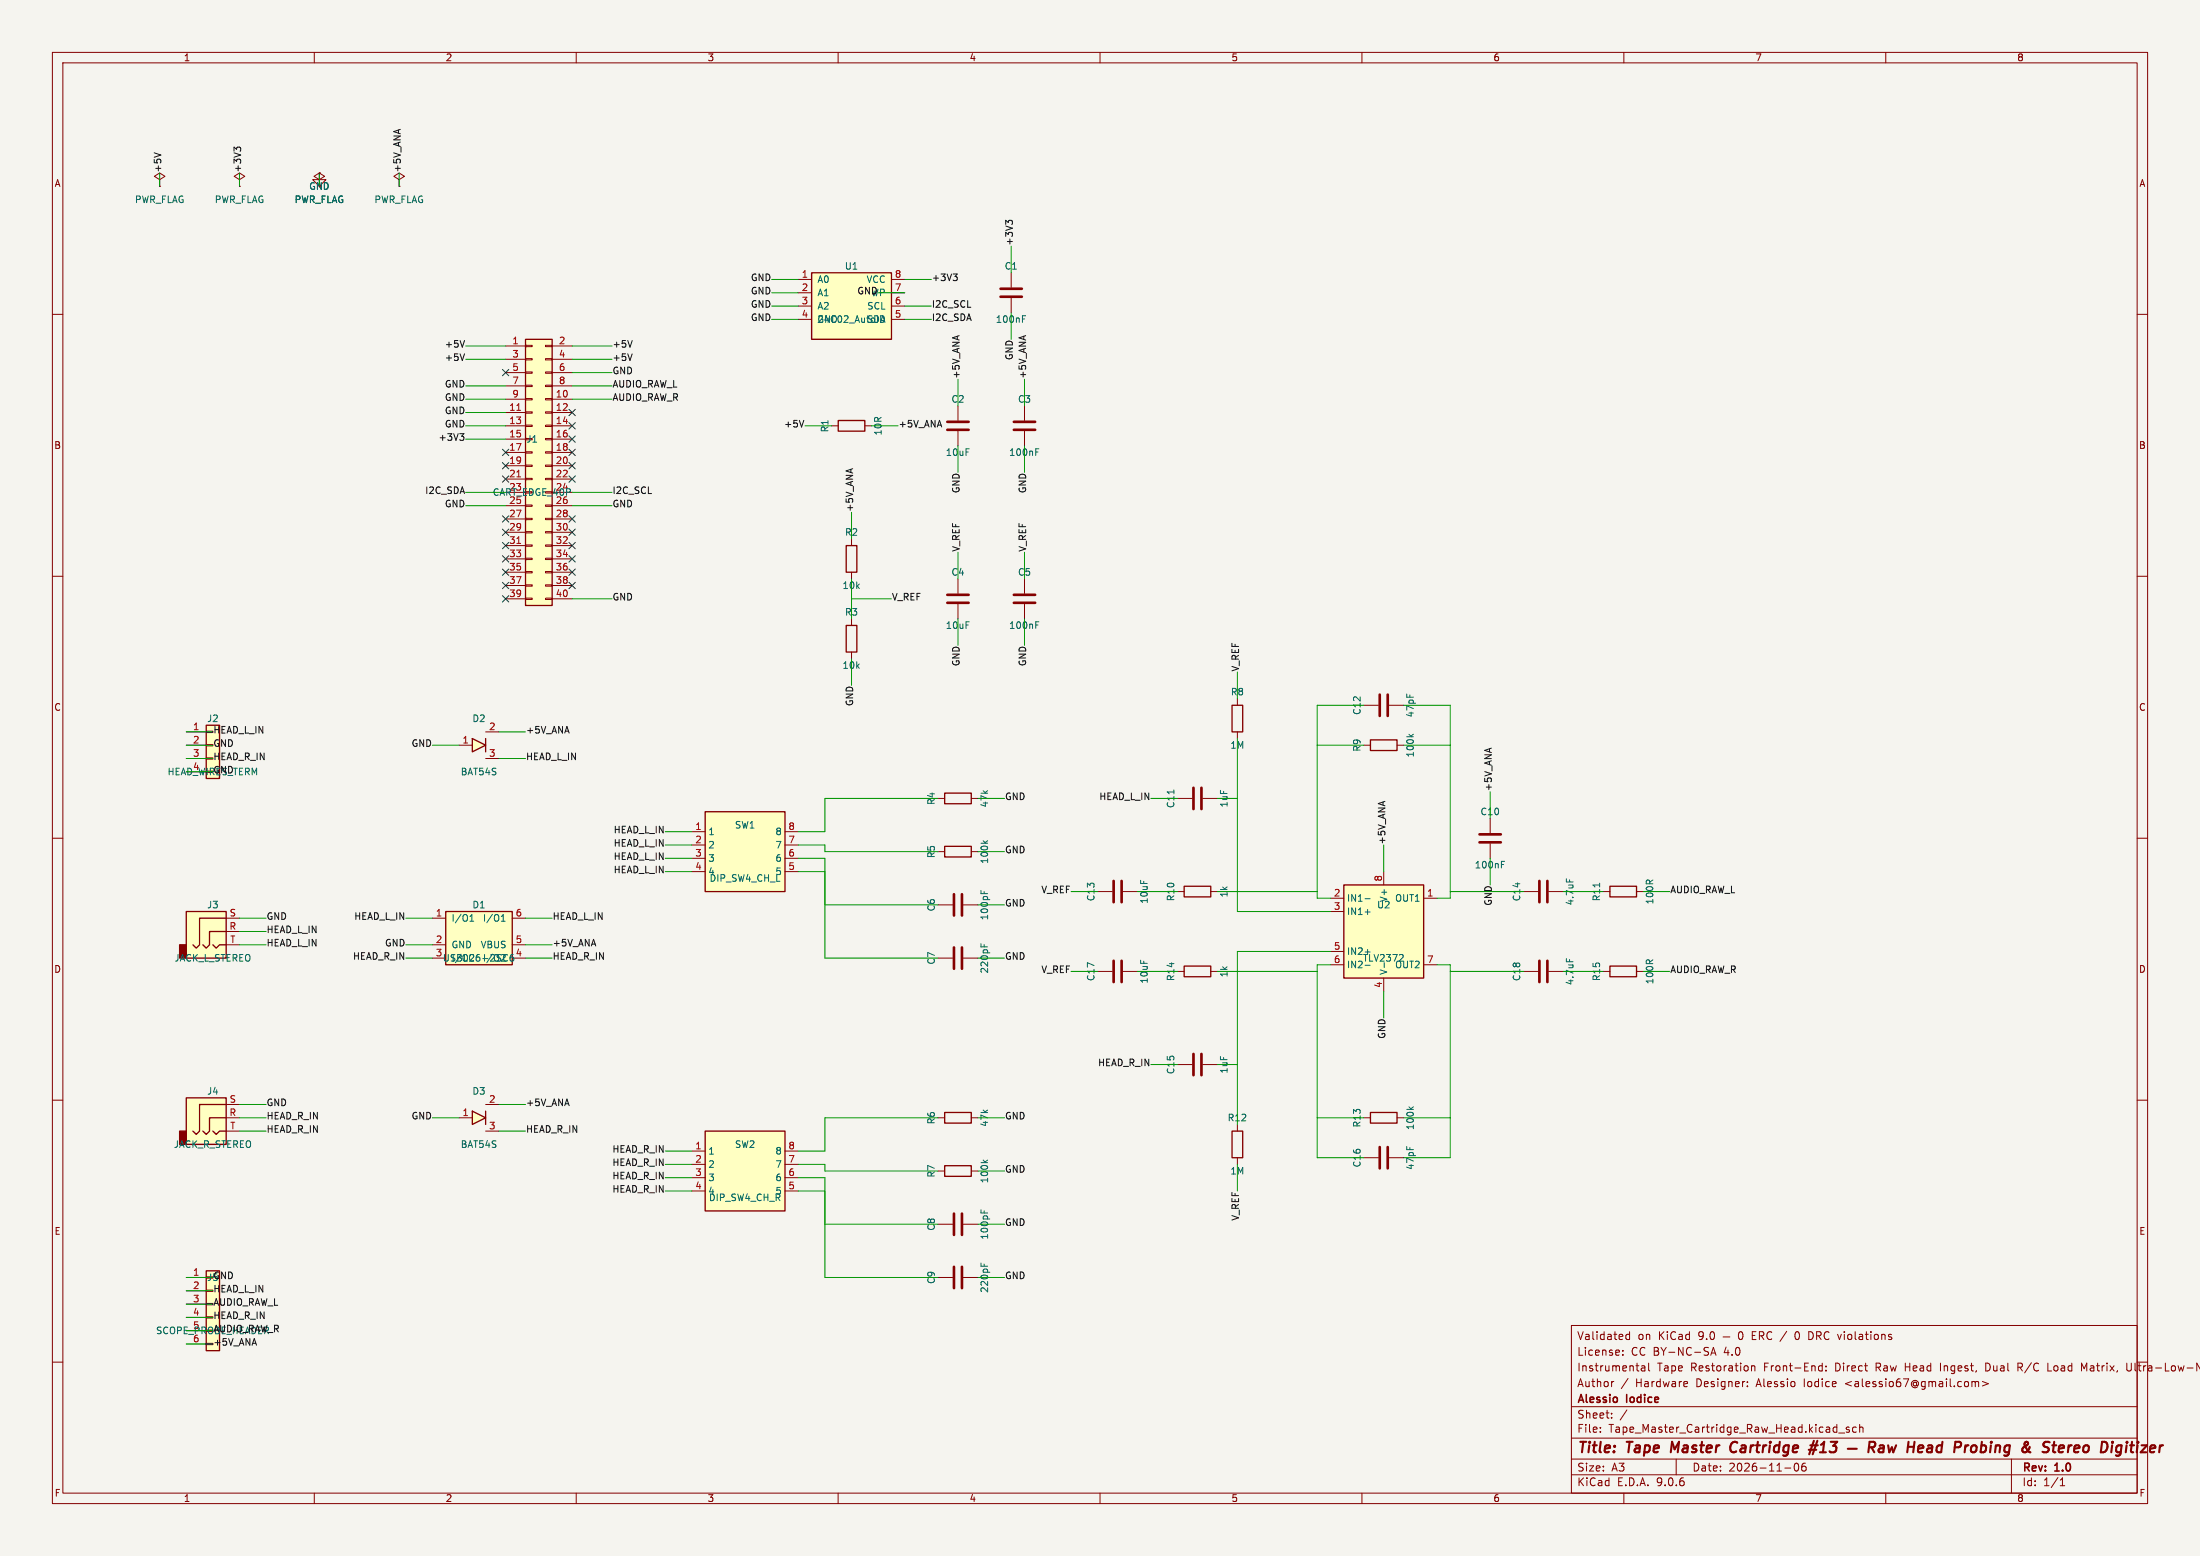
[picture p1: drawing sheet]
<svg xmlns="http://www.w3.org/2000/svg" width="420mm" height="297mm" viewBox="0 0 420 297" stroke-linecap="round" stroke-linejoin="round" font-family="sans-serif">
<path d="M0 0h420v297h-420z" fill="#f5f4ef" stroke="#f5f4ef" stroke-width=".19"/>
<g fill="none" stroke="#840000" stroke-width=".19">
<path d="M10 10h400v277h-400zM12 12h396v273h-396zM60 10v2M110 10v2M160 10v2M210 10v2M260 10v2M310 10v2M360 10v2M10 60h2M408 60h2M10 110h2"/>
<path d="M408 110h2M10 160h2M224.8 152.4h2.8M229.6 152.4h2.8M408 160h2M10 210h2M236.2 214.6v1.3M408 210h2M236.2 221v1.2M179.1 243.8h2.8M183.9 243.8h2.8M300 253h108v32h-108z"/>
<path d="M309.8 258.5v.2M309.8 257.8v.1M311.1 254.2v1.5M311.1 254.8l-.4-.1-.3 .3 .1 .6h.6M326.6 258.7l.5-1.5 .5 1.5M326.7 258.3h.7M328.9 255.2h1.3M332 254.3l.2-.1a.8 .8 0 0 1 .6 .7 .8 .8 0 0 1-.6 .8l-.2-.2-.1-.4zM343 254.2a.94 .94 0 0 0 0 1.5M345.3 254.2l.6 .1M345.9 255.6l-.6 .1M10 260h2"/>
<path d="M300 278.5h108M300 274.5h108M300 268.5h108M305.5 273.2v.2M305.5 272.5v.1M307.7 270.5v.2M307.7 269.8v.1M308.1 263.7l-.3 .1M310.6 269.1l-1.3 1.9M310.8 263.1l-1.3 1.9M313.4 260.8h.5l.1 .9M314 261l-.5 .1a.29 .29 0 0 0-.2 .3 .29 .29 0 0 0 .2 .3l.5-.1"/>
<path d="M314.7 260.2v1.3l.2 .2M320 278.5v3M321.9 263.7l.3 .3-.8 .2M322.1 264.6l-.2 .1M333.6 264.5v.2M333.6 263.8v.1M334.4 260.8l.2-.1 .3 .1 .1 .9M334.4 260.7v1M342.7 279.4a.81 .81 0 0 0 .3 1.4l.2-.2 .2-.4-.2-.8M344.2 279.4a1.17 1.17 0 0 0-.1 1.3h.6l.1-.6-.3-.2h-.4l-.2 .2M347.3 260.8h.6M347.3 261.6h.6"/>
<path d="M347.9 260.2v1.5M348.6 261.5v.2M348.6 260.8v.1M351 273.5h1.2M353 272.5l-.3-.1-.3 .2 .1 .2 .5 .2v.3h-.6M354.4 272.5l-.5-.1-.2 .3 .1 .6h.6M355 272.5l.2-.1 .4 .1 .1 .9M355 271.9v1.5M370.4 260.2v1.5M376.4 263.8l.5-.1 .2 .2M376.4 263.7v1M377.1 263.9l.2-.2 .4 .1v.9"/>
<path d="M377.1 263.9v.8M378.4 263.7l1.2 .4-1.2 .4M379.4 260.2h-.3v1.5h.3M384 278.5v6.5M385.2 261h.6M385.6 261l.5 .7M385.8 260.2h-.6v1.5M390.9 260.2v1.5h.8M398.4 260.2l-.5 1.1-.5-1.1v1.5M406 260.2v1.2l.3 .3 .4-.1 .2-.2v-1.2M60 285v2M110 285v2"/>
<path d="M160 285v2M210 285v2M260 285v2M300 281.5h108M310 285v2M340.7 280.2h1.2M360 285v2M393.3 283.6h.9M393.3 282.5l.4-.4v1.5"/>
</g>
<g fill="none" stroke="#840000" stroke-width=".4">
<path d="M319.2 275.2l-.2 2M331.3 275.2a1.07 1.07 0 0 0-1 .8 1.07 1.07 0 0 0 .6 1.2l.4-.1M345.3 276.7h1.4M345.6 275.9h1.4M346.3 275l-.9 2.6M346.9 275l-.9 2.6M352.8 276.5h1.7M356.8 276.3h.7a.55 .55 0 0 0 .5-.5 .55 .55 0 0 0-.3-.6h-.8l-.2 2M357.3 276.3l.5 .9M358.8 276h.8l-.1 1.2M359.6 276.3l-.6 .1a.4 .4 0 0 0-.4 .4 .4 .4 0 0 0 .3 .4l.6-.1M360.5 275.9l.2 1.3 .5-.9 .2 .9 .6-1.3"/>
<path d="M364.2 276.2h1.2M364.3 275.2l-.2 2M365.5 275.2l-.3 2M366.2 276.5l1-.2-.1-.3h-.8l-.2 .9 .3 .3 .6-.1M368.3 275.9l-.2 .1M368.7 276.4h-.5a.4 .4 0 0 0-.3 .4 .4 .4 0 0 0 .2 .4h.5M376.7 275.9l.5 .1 .2 .3-.1 .5-.4 .4M390.2 276.1l.8 .2a.51 .51 0 0 1 .1 .6 .51 .51 0 0 1-.4 .3h-.5M390.3 275.3h1M395.3 275.9h.2M396.7 275.9l-.5 .1-.3 .9 .3 .3h.4M397 276.3l-1 .2"/>
<path d="M406.6 275.9h.8M406.9 277.1l.3 .1M407 275.2l-.2 1.7M408.1 275.9l-.2 1.3M408.2 275.2l-.1 .2"/>
</g>
<path d="M227.8 150.4v4M229.4 150.4v4M182.1 241.8v4.1M183.6 241.8v4.1" fill="none" stroke="#840000" stroke-width=".51"/>
<path d="M224.1 150.8v.7M187.3 241.1v.6M187.9 241.3v.4" fill="none" stroke="#006464" stroke-width=".19"/>
<path d="M235.2 215.9h2v5.1h-2z" fill="none" stroke="#840000" stroke-width=".25"/>
<path d="M39.4 138.4h2.5v10.2h-2.5z" fill="#ffffc2"/>
<path d="M160 80.3h5.1v2h-5.1zM39.4 138.4h2.5v10.2h-2.5zM180.3 222.5h5.1v2h-5.1z" fill="none" stroke="#840000" stroke-width=".25"/>
<g fill="none" stroke="#840000" stroke-width=".19">
<path d="M158.7 81.3h1.3M165.1 81.3h1.3M35.6 139.7h3.8M39.4 139.6h1.2v.2h-1.2zM35.6 142.2h3.8M35.6 144.8h3.8M35.6 147.3h3.8M39.4 142.1h1.2v.3h-1.2zM39.4 144.7h1.2v.2h-1.2zM179.1 233.7h2.8M179.1 223.5h1.2M183.9 233.7h2.8"/>
<path d="M185.4 223.5h1.3"/>
</g>
<path d="M182.1 231.6v4.1M183.6 231.6v4.1" fill="none" stroke="#840000" stroke-width=".51"/>
<path d="M187.3 230.9v.6M187.7 221.4l.5 .5M187.9 231.1v.4M188.5 221.4l-.4 .4" fill="none" stroke="#006464" stroke-width=".19"/>
<path d="M85.1 174h12.7v10.2h-12.7z" fill="#ffffc2"/>
<path d="M85.1 174h12.7v10.2h-12.7zM180.3 212.3h5.1v2.1h-5.1z" fill="none" stroke="#840000" stroke-width=".25"/>
<g fill="none" stroke="#840000" stroke-width=".19">
<path d="M182.9 77.5v2.8M195.6 77.5v2.8M182.9 82.3v2.8M195.6 82.3v2.8M82.5 175.3h2.6M97.8 175.3h2.5M290.8 170.2h2.8M295.7 170.2h2.7M82.5 180.3h2.6M82.5 182.9h2.6M97.8 180.3h2.5M97.8 182.9h2.5"/>
<path d="M290.8 185.4h2.8M295.7 185.4h2.7M179.1 213.4h1.2M185.4 213.4h1.3"/>
</g>
<path d="M197.7 86.3h.5M197.7 85.7h.6M89.7 175.8h.7M89.7 174.9l.4-.3v1.2M95.7 175.8h.7M95.7 174.9l.4-.3v1.2M299 167.7v.6M97.9 182.7h-.3l-.2 .2M98 182.2l-.4 .1a.86 .86 0 0 0 0 1.2l.4-.1 .1-.2M299 183v.6" fill="none" stroke="#006464" stroke-width=".19"/>
<path d="M180.8 80.5h4.1M180.8 82h4.1M193.5 80.5h4.1M193.5 82h4.1M293.9 168.1v4.1M295.4 168.1v4.1M293.9 183.4v4.1M295.4 183.4v4.1" fill="none" stroke="#840000" stroke-width=".51"/>
<path d="M154.9 52.1h15.3v12.7h-15.3z" fill="#ffffc2"/>
<path d="M154.9 52.1h15.3v12.7h-15.3zM307.3 169.2h5.1v2h-5.1z" fill="none" stroke="#840000" stroke-width=".25"/>
<path d="M152.4 53.3h2.5M152.4 55.9h2.5M152.4 58.4h2.5M170.2 53.3h2.5M170.2 55.9h2.5M170.2 58.4h2.5M152.4 61h2.5M170.2 61h2.5M306.1 170.2h1.2M312.4 170.2h1.3" fill="none" stroke="#840000" stroke-width=".19"/>
<path d="M305.4 168.6v.7" fill="none" stroke="#006464" stroke-width=".19"/>
<path d="M35.6 209.6h7.6v8.8h-7.6z" fill="#ffffc2"/>
<path d="M34.3 215.9h1.3v2.5h-1.3z" fill="#840000" stroke="#840000" stroke-width=".25"/>
<path d="M35.6 209.6h7.6v8.8h-7.6zM40.6 215.9l.7 .6 .6-.6h1.3M43.2 213.4h-3.2v2.5l-.6 .6-.7-.6M43.2 210.8h-5.1v5.1l-.6 .6-.7-.6" fill="none" stroke="#840000" stroke-width=".25"/>
<path d="M43.2 210.8h2.5M43.2 213.4h2.5M43.2 215.9h2.5" fill="none" stroke="#840000" stroke-width=".19"/>
<path d="M134.6 215.9h15.3v15.2h-15.3z" fill="#ffffc2"/>
<path d="M134.6 215.9h15.3v15.2h-15.3z" fill="none" stroke="#840000" stroke-width=".25"/>
<path d="M132.1 219.7h2.5M149.9 219.7h2.5M132.1 222.2h2.5M132.1 224.8h2.5M132.1 227.3h2.5M149.9 222.2h2.5M149.9 224.8h2.5M149.9 227.3h2.5" fill="none" stroke="#840000" stroke-width=".19"/>
<path d="M90.2 141l2.5 1.2-2.5 1.3z" fill="#ffffc2"/>
<path d="M161.5 119.4h2.1v5.1h-2.1zM90.2 141l2.5 1.2-2.5 1.3zM92.7 141v2.5M261.6 141.2h5.1v2.1h-5.1z" fill="none" stroke="#840000" stroke-width=".25"/>
<g fill="none" stroke="#840000" stroke-width=".19">
<path d="M162.6 118.1v1.3M182.9 110.5v2.8M182.9 115.3v2.8M195.6 110.5v2.8M195.6 115.3v2.8M92.7 139.7h2.5M162.6 124.5v1.2M260.3 134.6h2.8M265.2 134.6h2.8M87.6 142.2h2.6M92.7 144.8h2.5M260.3 142.2h1.3"/>
<path d="M266.7 142.2h1.3M284.5 156.2v2.8M284.5 161v2.8"/>
</g>
<path d="M180.8 113.5h4.1M180.8 115.1h4.1M193.5 113.5h4.1M193.5 115.1h4.1M263.4 132.6v4.1M264.9 132.6v4.1M282.4 159.3h4.1M282.4 160.8h4.1" fill="none" stroke="#840000" stroke-width=".51"/>
<path d="M197.7 119.3h.5M197.7 118.7h.6M269 140.2l.5 .4M269.8 140.2l-.5 .3M286.6 165h.5M286.6 164.4h.6" fill="none" stroke="#006464" stroke-width=".19"/>
<path d="M256.5 168.9h15.3v17.8h-15.3z" fill="#ffffc2"/>
<path d="M235.2 134.6h2v5.1h-2zM256.5 168.9h15.3v17.8h-15.3z" fill="none" stroke="#840000" stroke-width=".25"/>
<g fill="none" stroke="#840000" stroke-width=".19">
<path d="M236.2 133.4v1.2M236.2 139.7v1.3M254 171.5h2.5M254 174h2.5M264.2 166.4v2.5M271.8 171.5h2.5M179.1 182.9h2.8M183.9 182.9h2.8M254 181.6h2.5M254 184.2h2.5M264.2 186.7v2.5M271.8 184.2h2.5"/>
<path d="M260.3 221h2.8M265.2 221h2.8"/>
</g>
<path d="M260.6 171.5h1M260.6 174.1h1M187.3 180.1v.6M187.9 180.3v.4M260.6 181.7h1M264.3 183.7v1M267.8 182.3l.1 .1-.1 .3-.7 .8" fill="none" stroke="#006464" stroke-width=".19"/>
<path d="M182.1 180.8v4.1M183.6 180.8v4.1M263.4 218.9v4.1M264.9 218.9v4.1" fill="none" stroke="#840000" stroke-width=".51"/>
<path d="M90.2 212.1l2.5 1.3-2.5 1.2z" fill="#ffffc2"/>
<path d="M161.5 104.1h2.1v5.1h-2.1zM90.2 212.1l2.5 1.3-2.5 1.2zM92.7 212.1v2.5M261.6 212.3h5.1v2.1h-5.1z" fill="none" stroke="#840000" stroke-width=".25"/>
<path d="M162.6 102.9v1.2M162.6 109.2v1.3M179.1 172.7h2.8M183.9 172.7h2.8M87.6 213.4h2.6M92.7 210.8h2.5M92.7 215.9h2.5M260.3 213.4h1.3M266.7 213.4h1.3" fill="none" stroke="#840000" stroke-width=".19"/>
<path d="M187.3 170v.6M187.9 170.1v.5M269 211.3l.5 .5M269.8 211.3l-.5 .3" fill="none" stroke="#006464" stroke-width=".19"/>
<path d="M182.1 170.7v4.1M183.6 170.7v4.1" fill="none" stroke="#840000" stroke-width=".51"/>
<path d="M35.6 174h7.6v8.9h-7.6z" fill="#ffffc2"/>
<path d="M34.3 180.3h1.3v2.6h-1.3z" fill="#840000" stroke="#840000" stroke-width=".25"/>
<path d="M35.6 174h7.6v8.9h-7.6zM43.2 177.8h-3.2v2.5l-.6 .7-.7-.7M43.2 175.3h-5.1v5l-.6 .7-.7-.7M180.3 161.5h5.1v2.1h-5.1zM40.6 180.3l.7 .7 .6-.7h1.3" fill="none" stroke="#840000" stroke-width=".25"/>
<path d="M43.2 175.3h2.5M43.2 177.8h2.5M179.1 162.6h1.2M185.4 162.6h1.3M43.2 180.3h2.5" fill="none" stroke="#840000" stroke-width=".19"/>
<path d="M187.7 160.5l.5 .5M188.5 160.5l-.4 .3" fill="none" stroke="#006464" stroke-width=".19"/>
<path d="M100.3 64.8h5.1v50.8h-5.1z" fill="#ffffc2"/>
<path d="M100.3 64.8h5.1v50.8h-5.1z" fill="none" stroke="#840000" stroke-width=".25"/>
<g fill="none" stroke="#840000" stroke-width=".19">
<path d="M30.5 34.3l1-.6-1-.7-1 .7 1 .6v1.3M30.5 35.6h.1M45.7 34.3l1-.6-1-.7-1 .7 1 .6v1.3M45.7 35.6h.1M193 52.1v2.8M193 56.9v2.8M96.5 66h3.8M96.5 68.6h3.8M96.5 71.1h3.8M96.5 73.7h3.8M96.5 76.2h3.8M96.5 78.7h3.8"/>
<path d="M100.3 65.9h1.3v.3h-1.3zM100.3 68.5h1.3v.2h-1.3zM100.3 71h1.3v.2h-1.3zM100.3 73.5h1.3v.3h-1.3zM100.3 76.1h1.3v.2h-1.3zM100.3 78.6h1.3v.3h-1.3zM104.1 65.9h1.3v.3h-1.3zM104.1 68.5h1.3v.2h-1.3zM104.1 71h1.3v.2h-1.3zM104.1 73.5h1.3v.3h-1.3zM104.1 76.1h1.3v.2h-1.3zM104.1 78.6h1.3v.3h-1.3z"/>
<path d="M105.4 66h3.8M105.4 68.6h3.8M105.4 71.1h3.8M105.4 73.7h3.8M105.4 76.2h3.8M105.4 78.7h3.8M96.5 81.3h3.8M96.5 83.8h3.8M96.5 86.4h3.8M96.5 88.9h3.8M96.5 91.4h3.8M96.5 94h3.8"/>
<path d="M96.5 96.5h3.8M96.5 99.1h3.8M100.3 81.2h1.3v.2h-1.3zM100.3 86.2h1.3v.3h-1.3zM100.3 88.8h1.3v.2h-1.3zM100.3 91.3h1.3v.3h-1.3zM100.3 96.4h1.3v.2h-1.3zM100.3 98.9h1.3v.3h-1.3zM104.1 81.2h1.3v.2h-1.3zM104.1 83.7h1.3v.2h-1.3zM104.1 86.2h1.3v.3h-1.3zM104.1 88.8h1.3v.2h-1.3z"/>
<path d="M104.1 91.3h1.3v.3h-1.3zM104.1 96.4h1.3v.2h-1.3zM104.1 98.9h1.3v.3h-1.3zM105.4 81.3h3.8M105.4 83.8h3.8M105.4 86.4h3.8M105.4 88.9h3.8M105.4 91.4h3.8M105.4 94h3.8M105.4 96.5h3.8M105.4 99.1h3.8M96.5 101.6h3.8"/>
<path d="M96.5 104.1h3.8M96.5 106.7h3.8M96.5 109.2h3.8M96.5 111.8h3.8M96.5 114.3h3.8M100.3 101.5h1.3v.2h-1.3zM100.3 104h1.3v.3h-1.3zM100.3 106.6h1.3v.2h-1.3zM100.3 109.1h1.3v.2h-1.3zM100.3 111.6h1.3v.3h-1.3zM100.3 114.2h1.3v.2h-1.3zM104.1 101.5h1.3v.2h-1.3z"/>
<path d="M104.1 104h1.3v.3h-1.3zM104.1 106.6h1.3v.2h-1.3zM104.1 109.1h1.3v.2h-1.3zM104.1 111.6h1.3v.3h-1.3zM104.1 114.2h1.3v.2h-1.3zM105.4 101.6h3.8M105.4 104.1h3.8M105.4 106.7h3.8M105.4 109.2h3.8M105.4 111.8h3.8M105.4 114.3h3.8M209.5 185.4h2.8"/>
<path d="M214.4 185.4h2.8"/>
</g>
<path d="M98.7 78.3h.7M98.7 91h.7M98.7 103.7h.7" fill="none" stroke="#a90000" stroke-width=".19"/>
<path d="M191 55.1h4.1M191 56.6h4.1M212.6 183.4v4.1M214.1 183.4v4.1" fill="none" stroke="#840000" stroke-width=".51"/>
<path d="M195.2 60.9h.4M195.2 60.3h.6" fill="none" stroke="#006464" stroke-width=".19"/>
<path d="M39.4 242.6h2.5v15.2h-2.5z" fill="#ffffc2"/>
<path d="M180.3 151.4h5.1v2h-5.1zM226.1 184.4h5v2h-5zM307.3 184.4h5.1v2h-5.1zM39.4 242.6h2.5v15.2h-2.5z" fill="none" stroke="#840000" stroke-width=".25"/>
<g fill="none" stroke="#840000" stroke-width=".19">
<path d="M61 33v1.3h1.2l-1.2 1.3-1.3-1.3h1.3l1-.6-1-.7-1.1 .7 1.1 .6v1.3M61 33h.1M76.2 34.3l1-.6-1-.7-1 .7 1 .6v1.3M76.2 35.6h.1M179.1 152.4h1.2M185.4 152.4h1.3M209.5 170.2h2.8M214.4 170.2h2.8M224.8 185.4h1.3M231.1 185.4h1.3M306.1 185.4h1.2M312.4 185.4h1.3"/>
<path d="M35.6 243.8h3.8M35.6 246.4h3.8M35.6 248.9h3.8M35.6 251.5h3.8M35.6 254h3.8M35.6 256.5h3.8M39.4 246.3h1.2v.2h-1.2zM39.4 248.8h1.2v.2h-1.2zM39.4 251.3h1.2v.3h-1.2zM39.4 256.4h1.2v.3h-1.2z"/>
</g>
<path d="M212.6 168.1v4.1M214.1 168.1v4.1" fill="none" stroke="#840000" stroke-width=".51"/>
<path d="M134.6 154.9h15.3v15.3h-15.3z" fill="#ffffc2"/>
<path d="M134.6 154.9h15.3v15.3h-15.3zM226.1 169.2h5v2h-5z" fill="none" stroke="#840000" stroke-width=".25"/>
<g fill="none" stroke="#840000" stroke-width=".19">
<path d="M61 33h.1M132.1 158.8h2.5M149.9 158.8h2.5M132.1 161.3h2.5M132.1 163.8h2.5M132.1 166.4h2.5M149.9 161.3h2.5M149.9 163.8h2.5M149.9 166.4h2.5M224.8 170.2h1.3M231.1 170.2h1.3M224.8 203.2h2.8"/>
<path d="M229.6 203.2h2.8"/>
</g>
<path d="M227.8 201.2v4M229.4 201.2v4" fill="none" stroke="#840000" stroke-width=".51"/>
<g fill="none" stroke="#0f0f0f" stroke-width=".19">
<path d="M29.4 29.2l1.3 .4M45.2 28.5l-.5-.4v.8M45.2 28.3l.2-.2h.3l.3 .2M182 52.3h.7l-.4 .5M182.5 52.8l.2 .2v.3l-.2 .3M192.5 42.5l-.5-.4v.7M192.5 42.3l.2-.2h.3l.3 .2M88.7 67.5l-.4 1.3M88.7 65l-.4 1.3M120.7 65l-.4 1.3M120.7 67.5l-.4 1.3M87.8 82.8h.8l-.5 .5"/>
<path d="M88.3 83.3l.3 .2v.3l-.3 .3M153.4 80.2l-.4 1.3"/>
</g>
<g fill="none" stroke="#009600" stroke-width=".19">
<path d="M30.5 33v2.6M45.7 33v2.6M61 33v2.6M76.2 33v2.6M147.3 53.3h5.1M147.3 58.4h5.1M147.3 55.9h5.1M167.6 55.9h5.1M172.7 53.3h5.1M172.7 58.4h5.1M193 47v5.1M193 59.7v5.1"/>
<path d="M88.9 66h7.6M88.9 68.6h7.6M88.9 73.7h7.6M88.9 76.2h7.6M88.9 78.7h7.6M109.2 66h7.6M109.2 68.6h7.6M109.2 73.7h7.6M109.2 71.1h7.6M109.2 76.2h7.6M147.3 61h5.1M172.7 61h5.1"/>
<path d="M182.9 72.4v5.1M195.6 72.4v5.1M88.9 81.3h7.6M88.9 94h7.6M88.9 96.5h7.6M88.9 83.8h7.6M109.2 94h7.6M109.2 96.5h7.6M153.7 81.3h5M162.6 97.8v5.1M166.4 81.3h5M182.9 85.1v5.1"/>
<path d="M195.6 85.1v5.1M109.2 114.3h7.6M162.6 110.5v7.6M162.6 114.3h7.6M182.9 105.4v5.1M182.9 118.1v5.1M195.6 105.4v5.1M195.6 118.1v5.1M35.6 139.7h5M95.2 139.7h5.1M162.6 125.7v5.1M236.2 128.3v5.1"/>
<path d="M260.3 134.6h-8.8v36.9h2.5M268 134.6h8.9v36.9h-2.6M35.6 142.2h5M35.6 144.8h5M35.6 147.3h5M82.5 142.2h5.1M95.2 144.8h5.1M127 158.8h5.1M179.1 152.4h-21.6v6.4h-5.1M186.7 152.4h5.1M219.7 152.4h5.1M232.4 152.4h3.8"/>
<path d="M236.2 141v33h17.8M251.5 142.2h8.8M268 142.2h8.9M284.5 151.1v5.1M45.7 175.3h5.1M45.7 177.8h5.1M77.5 175.3h5M100.3 175.3h5.1M127 161.3h5.1M127 163.8h5.1M127 166.4h5.1M152.4 163.8h5.1v19.1h21.6"/>
<path d="M152.4 161.3h5.1v1.3h21.6M152.4 166.4h5.1M157.5 172.7h21.6M186.7 162.6h5.1M186.7 172.7h5.1M204.5 170.2h5M217.2 170.2h7.6M232.4 170.2h19.1M264.2 161.3v5.1M276.9 170.2h13.9M284.5 163.8v5.1M298.4 170.2h7.7"/>
<path d="M313.7 170.2h5.1M45.7 180.3h5.1M77.5 182.9h5M77.5 180.3h5M100.3 182.9h5.1M100.3 180.3h5.1M186.7 182.9h5.1M204.5 185.4h5M217.2 185.4h7.6M232.4 185.4h19.1M254 181.6h-17.8v33M254 184.2h-2.5v36.8h8.8"/>
<path d="M264.2 189.2v5.1M274.3 184.2h2.6v36.8h-8.9M276.9 185.4h13.9M298.4 185.4h7.7M313.7 185.4h5.1M45.7 213.4h5.1M45.7 215.9h5.1M45.7 210.8h5.1M82.5 213.4h5.1M95.2 215.9h5.1M95.2 210.8h5.1M127 219.7h5.1"/>
<path d="M179.1 213.4h-21.6v6.3h-5.1M186.7 213.4h5.1M219.7 203.2h5.1M232.4 203.2h3.8M251.5 213.4h8.8M268 213.4h8.9M127 227.3h5.1M127 222.2h5.1M127 224.8h5.1M152.4 222.2h5.1v1.3h21.6M152.4 224.8h5.1v19h21.6M152.4 227.3h5.1"/>
<path d="M157.5 233.7h21.6M186.7 223.5h5.1M186.7 233.7h5.1M236.2 222.2v5.1M35.6 254h5M35.6 256.5h5M35.6 243.8h5M35.6 246.4h5M35.6 248.9h5M35.6 251.5h5M186.7 243.8h5.1"/>
</g>
<g fill="none" stroke="#000084" stroke-width=".19">
<path d="M95.9 70.5l1.2 1.2M97.1 70.5l-1.2 1.2M108.6 78.1l1.2 1.2M109.8 78.1l-1.2 1.2M95.9 85.8l1.2 1.2M95.9 88.3l1.2 1.2M95.9 90.8l1.2 1.2M95.9 98.5l1.2 1.2M97.1 85.8l-1.2 1.2M97.1 88.3l-1.2 1.2M97.1 90.8l-1.2 1.2M97.1 98.5l-1.2 1.2"/>
<path d="M108.6 83.2l1.2 1.2M108.6 85.8l1.2 1.2M108.6 88.3l1.2 1.2M108.6 90.8l1.2 1.2M108.6 98.5l1.2 1.2M108.6 80.7l1.2 1.2M109.8 83.2l-1.2 1.2M109.8 85.8l-1.2 1.2M109.8 88.3l-1.2 1.2M109.8 90.8l-1.2 1.2M109.8 98.5l-1.2 1.2M109.8 80.7l-1.2 1.2"/>
<path d="M95.9 101l1.2 1.2M95.9 103.5l1.2 1.2M95.9 108.6l1.2 1.2M95.9 106.1l1.2 1.2M95.9 113.7l1.2 1.2M95.9 111.2l1.2 1.2M97.1 101l-1.2 1.2M97.1 103.5l-1.2 1.2M97.1 111.2l-1.2 1.2M97.1 108.6l-1.2 1.2M97.1 106.1l-1.2 1.2M97.1 113.7l-1.2 1.2"/>
<path d="M108.6 101l1.2 1.2M108.6 103.5l1.2 1.2M108.6 111.2l1.2 1.2M108.6 106.1l1.2 1.2M108.6 108.6l1.2 1.2M109.8 101l-1.2 1.2M109.8 103.5l-1.2 1.2M109.8 106.1l-1.2 1.2M109.8 108.6l-1.2 1.2M109.8 111.2l-1.2 1.2"/>
</g>
<g font-size="2.8" fill="#840000">
<text x="301" y="277.9">Title:</text>
<text x="310.6" y="277.9">Tape</text>
<text x="319.8" y="277.9">Master</text>
<text x="332" y="277.9">Cartridge</text>
<text x="348" y="277.9">#13</text>
<text x="369" y="277.9">Head</text>
<text x="378.7" y="277.9">Probing</text>
<text x="392.5" y="277.9">&amp;</text>
<text x="397.3" y="277.9">Stereo</text>
<text x="409.1" y="277.9">Digitizer</text>
</g>
<g font-size="2.1" fill="#840000">
<text x="301" y="256">Validated</text>
<text x="312.6" y="256">on</text>
<text x="316.7" y="256">KiCad</text>
<text x="324.4" y="256">9.0</text>
<text x="335" y="256">ERC /</text>
<text x="343.5" y="256">0</text>
<text x="346.3" y="256">DRC violations</text>
<text x="301" y="262">Instrumental</text>
<text x="301" y="259">License:</text>
<text x="311.4" y="259">CC BY-NC-SA</text>
<text x="316.4" y="262">Tape</text>
<text x="322.8" y="262">Restoration</text>
<text x="329.2" y="259">4.0</text>
<text x="336.9" y="262">Front-End:</text>
<text x="350.6" y="262">Direct</text>
<text x="358.5" y="262">Raw</text>
<text x="364.2" y="262">Head</text>
<text x="371.1" y="262">Ingest,</text>
<text x="379.9" y="262">Dual</text>
<text x="386.2" y="262">R/C</text>
<text x="392.1" y="262">Load</text>
<text x="398.6" y="262">Matrix,</text>
<text x="407.4" y="262">Ultra-Low-Nois</text>
<text x="301" y="268.2">Alessio</text>
<text x="301" y="265">Author</text>
<text x="310.6" y="268.2">Iodice</text>
<text x="312.3" y="265">Hardware</text>
<text x="324" y="265">Designer:</text>
<text x="335.6" y="265">Alessio</text>
<text x="344.8" y="265">Iodice</text>
<text x="352.8" y="265">&lt;alessio67@gmail.com&gt;</text>
<text x="301" y="273.7">File:</text>
<text x="301" y="271">Sheet:</text>
<text x="307.1" y="273.7">Tape_Master_Cartridge_Raw_Head.kicad_sch</text>
<text x="301" y="281.1">Size:</text>
<text x="307.6" y="281.1">A3</text>
<text x="323" y="281.1">Date:</text>
<text x="330" y="281.1">2026-11-06</text>
<text x="386" y="281.3">Rev:</text>
<text x="392.4" y="281.3">1.0</text>
<text x="301" y="283.9">KiCad</text>
<text x="308.7" y="283.9">E.D.A.</text>
<text x="316.3" y="283.9">9.0.6</text>
<text x="386" y="283.9">Id:</text>
<text x="390.1" y="283.9">1/1</text>
</g>
<g font-size="1.8" fill="#840000">
<text x="35" y="11.9">1</text>
<text x="85" y="11.9">2</text>
<text x="135" y="11.9">3</text>
<text x="185" y="11.9">4</text>
<text x="235" y="11.9">5</text>
<text x="285" y="11.9">6</text>
<text x="335" y="11.9">7</text>
<text x="385" y="11.9">8</text>
<text x="10.3" y="35.9">A</text>
<text x="408.3" y="35.9">A</text>
<text x="58.9" y="36.4">GND</text>
<text x="10.3" y="85.9">B</text>
<text x="408.2" y="85.9">B</text>
<text x="10.3" y="135.9">C</text>
<text x="408.2" y="135.9">C</text>
<text x="10.3" y="185.9">D</text>
<text x="408.2" y="185.9">D</text>
<text x="10.3" y="235.9">E</text>
<text x="408.3" y="235.9">E</text>
<text x="10.3" y="285.9">F</text>
<text x="35" y="286.9">1</text>
<text x="85" y="286.9">2</text>
<text x="135" y="286.9">3</text>
<text x="185" y="286.9">4</text>
<text x="235" y="286.9">5</text>
<text x="285" y="286.9">6</text>
<text x="335" y="286.9">7</text>
<text x="385" y="286.9">8</text>
<text x="408.3" y="285.9">F</text>
</g>
<g font-size="1.8" fill="#0f0f0f">
<text x="31" y="33" transform="rotate(-90 31 33)">+5V</text>
<text x="46.2" y="33" transform="rotate(-90 46.2 33)">+3V3</text>
<text x="76.7" y="33" transform="rotate(-90 76.7 33)">+5V_ANA</text>
<text x="193.6" y="47" transform="rotate(-90 193.6 47)">+3V3</text>
<text x="143.2" y="53.9">GND</text>
<text x="177.8" y="53.9">+3V3</text>
<text x="143.2" y="56.4">GND</text>
<text x="143.2" y="58.9">GND</text>
<text x="163.6" y="56.4">GND</text>
<text x="165.3" y="54.2">VCC</text>
<text x="166.2" y="56.7">WP</text>
<text x="177.8" y="58.9">I2C_SCL</text>
<text x="143.2" y="61.5">GND</text>
<text x="177.8" y="61.5">I2C_SDA</text>
<text x="84.8" y="69.1">+5V</text>
<text x="84.8" y="66.6">+5V</text>
<text x="116.8" y="66.6">+5V</text>
<text x="116.8" y="69.1">+5V</text>
<text x="116.8" y="71.6">GND</text>
<text x="193.6" y="68.8" transform="rotate(-90 193.6 68.8)">GND</text>
<text x="84.8" y="74.2">GND</text>
<text x="84.8" y="76.7">GND</text>
<text x="116.8" y="74.2">AUDIO_RAW_L</text>
<text x="116.8" y="76.7">AUDIO_RAW_R</text>
<text x="183.4" y="72.4" transform="rotate(-90 183.4 72.4)">+5V_ANA</text>
<text x="196.1" y="72.4" transform="rotate(-90 196.1 72.4)">+5V_ANA</text>
<text x="84.8" y="79.3">GND</text>
<text x="84.8" y="81.8">GND</text>
<text x="149.6" y="81.8">+5V</text>
<text x="171.4" y="81.8">+5V_ANA</text>
<text x="83.6" y="84.3">+3V3</text>
<text x="81.1" y="94.5">I2C_SDA</text>
<text x="116.8" y="94.5">I2C_SCL</text>
<text x="183.4" y="94.2" transform="rotate(-90 183.4 94.2)">GND</text>
<text x="196.1" y="94.2" transform="rotate(-90 196.1 94.2)">GND</text>
<text x="84.8" y="97">GND</text>
<text x="116.8" y="97">GND</text>
<text x="163.1" y="97.8" transform="rotate(-90 163.1 97.8)">+5V_ANA</text>
<text x="183.4" y="105.4" transform="rotate(-90 183.4 105.4)">V_REF</text>
<text x="196.1" y="105.4" transform="rotate(-90 196.1 105.4)">V_REF</text>
<text x="116.8" y="114.8">GND</text>
<text x="170.2" y="114.8">V_REF</text>
<text x="183.4" y="127.3" transform="rotate(-90 183.4 127.3)">GND</text>
<text x="196.1" y="127.3" transform="rotate(-90 196.1 127.3)">GND</text>
<text x="236.7" y="128.3" transform="rotate(-90 236.7 128.3)">V_REF</text>
<text x="163.1" y="134.9" transform="rotate(-90 163.1 134.9)">GND</text>
<text x="40.6" y="142.8">GND</text>
<text x="40.6" y="140.2">HEAD_L_IN</text>
<text x="78.5" y="142.8">GND</text>
<text x="100.3" y="140.2">+5V_ANA</text>
<text x="40.6" y="145.3">HEAD_R_IN</text>
<text x="40.6" y="147.8">GND</text>
<text x="100.3" y="145.3">HEAD_L_IN</text>
<text x="191.8" y="152.9">GND</text>
<text x="209.8" y="152.9">HEAD_L_IN</text>
<text x="285" y="151.1" transform="rotate(-90 285 151.1)">+5V_ANA</text>
<text x="117.1" y="159.3">HEAD_L_IN</text>
<text x="117.1" y="161.8">HEAD_L_IN</text>
<text x="264.7" y="161.3" transform="rotate(-90 264.7 161.3)">+5V_ANA</text>
<text x="117.1" y="164.3">HEAD_L_IN</text>
<text x="117.1" y="166.9">HEAD_L_IN</text>
<text x="191.8" y="163.1">GND</text>
<text x="191.8" y="173.2">GND</text>
<text x="198.7" y="170.7">V_REF</text>
<text x="285" y="173" transform="rotate(-90 285 173)">GND</text>
<text x="318.8" y="170.7">AUDIO_RAW_L</text>
<text x="50.8" y="178.3">HEAD_L_IN</text>
<text x="50.8" y="175.8">GND</text>
<text x="67.5" y="175.8">HEAD_L_IN</text>
<text x="105.4" y="175.8">HEAD_L_IN</text>
<text x="50.8" y="180.9">HEAD_L_IN</text>
<text x="67.3" y="183.4">HEAD_R_IN</text>
<text x="73.4" y="180.9">GND</text>
<text x="105.4" y="183.4">HEAD_R_IN</text>
<text x="105.4" y="180.9">+5V_ANA</text>
<text x="191.8" y="183.4">GND</text>
<text x="198.7" y="185.9">V_REF</text>
<text x="318.8" y="185.9">AUDIO_RAW_R</text>
<text x="209.5" y="203.7">HEAD_R_IN</text>
<text x="264.7" y="198.4" transform="rotate(-90 264.7 198.4)">GND</text>
<text x="50.8" y="211.3">GND</text>
<text x="50.8" y="213.9">HEAD_R_IN</text>
<text x="78.5" y="213.9">GND</text>
<text x="100.3" y="211.3">+5V_ANA</text>
<text x="191.8" y="213.9">GND</text>
<text x="50.8" y="216.4">HEAD_R_IN</text>
<text x="100.3" y="216.4">HEAD_R_IN</text>
<text x="116.8" y="220.2">HEAD_R_IN</text>
<text x="116.8" y="222.8">HEAD_R_IN</text>
<text x="116.8" y="225.3">HEAD_R_IN</text>
<text x="116.8" y="227.8">HEAD_R_IN</text>
<text x="191.8" y="224">GND</text>
<text x="236.7" y="233.1" transform="rotate(-90 236.7 233.1)">V_REF</text>
<text x="191.8" y="234.2">GND</text>
<text x="39.4" y="244.7">J5GND</text>
<text x="191.8" y="244.4">GND</text>
<text x="40.6" y="246.9">HEAD_L_IN</text>
<text x="40.6" y="249.4">AUDIO_RAW_L</text>
<text x="40.6" y="252">HEAD_R_IN</text>
<text x="40.6" y="257.1">+5V_ANA</text>
<text x="40.6" y="254.5">AUDIO_RAW_R</text>
</g>
<g font-size="1.8" fill="#006464">
<text x="25.7" y="39">PWR_FLAG</text>
<text x="40.9" y="39">PWR_FLAG</text>
<text x="56.1" y="39">PWR_FLAG</text>
<text x="71.4" y="39">PWR_FLAG</text>
<text x="161.2" y="51.7">U1</text>
<text x="191.7" y="51.7">C1</text>
<text x="156" y="54.2">A0</text>
<text x="156" y="56.7">A1</text>
<text x="156" y="59.3">A2</text>
<text x="165.5" y="59.3">SCL</text>
<text x="155.9" y="61.8">24C02_AutoID</text>
<text x="156" y="61.8">GND</text>
<text x="165.4" y="61.8">SDA</text>
<text x="190" y="61.8">100nF</text>
<text x="181.5" y="77.1">C2</text>
<text x="194.2" y="77.1">C3</text>
<text x="158.3" y="82.6" transform="rotate(-90 158.3 82.6)">R1</text>
<text x="168.5" y="83.2" transform="rotate(-90 168.5 83.2)">10R</text>
<text x="100.4" y="84.7">J1</text>
<text x="180.5" y="87.2">10uF</text>
<text x="192.5" y="87.2">100nF</text>
<text x="94" y="94.8">CART_EDGE_40P</text>
<text x="97.1" y="93.7">23</text>
<text x="106" y="93.7">24</text>
<text x="106" y="96.3">26</text>
<text x="161.2" y="102.5">R2</text>
<text x="160.7" y="112.6">10k</text>
<text x="181.5" y="110.1">C4</text>
<text x="194.2" y="110.1">C5</text>
<text x="161.2" y="117.7">R3</text>
<text x="180.5" y="120.2">10uF</text>
<text x="192.5" y="120.2">100nF</text>
<text x="160.7" y="127.9">10k</text>
<text x="234.9" y="132.9">R8</text>
<text x="259.9" y="136.6" transform="rotate(-90 259.9 136.6)">C12</text>
<text x="270.1" y="137" transform="rotate(-90 270.1 137)">47pF</text>
<text x="39.4" y="138">J2</text>
<text x="90.1" y="138">D2</text>
<text x="234.8" y="143.1">1M</text>
<text x="259.9" y="143.6" transform="rotate(-90 259.9 143.6)">R9</text>
<text x="31.9" y="148.2">HEAD_WIRES_TERM</text>
<text x="36.8" y="147.1">4</text>
<text x="87.9" y="148.2">BAT54S</text>
<text x="270.1" y="144.7" transform="rotate(-90 270.1 144.7)">100k</text>
<text x="178.7" y="153.7" transform="rotate(-90 178.7 153.7)">R4</text>
<text x="188.8" y="154.2" transform="rotate(-90 188.8 154.2)">47k</text>
<text x="224.4" y="154.3" transform="rotate(-90 224.4 154.3)">C11</text>
<text x="234.5" y="154.2" transform="rotate(-90 234.5 154.2)">1uF</text>
<text x="282.5" y="155.8">C10</text>
<text x="135.1" y="159.6">1</text>
<text x="140.2" y="158.3">SW1</text>
<text x="147.9" y="159.6">8</text>
<text x="135.1" y="162.2">2</text>
<text x="135.1" y="164.7">3</text>
<text x="135.1" y="167.2">4</text>
<text x="147.9" y="162.2">7</text>
<text x="147.9" y="164.7">6</text>
<text x="147.9" y="167.2">5</text>
<text x="178.7" y="163.9" transform="rotate(-90 178.7 163.9)">R5</text>
<text x="188.8" y="165" transform="rotate(-90 188.8 165)">100k</text>
<text x="281.4" y="166">100nF</text>
<text x="39.4" y="173.6">J3</text>
<text x="90.1" y="173.6">D1</text>
<text x="135.4" y="168.5">DIP_SW4_CH_L</text>
<text x="209.1" y="172.1" transform="rotate(-90 209.1 172.1)">C13</text>
<text x="219.3" y="172.6" transform="rotate(-90 219.3 172.6)">10uF</text>
<text x="224.4" y="172.1" transform="rotate(-90 224.4 172.1)">R10</text>
<text x="234.5" y="171.4" transform="rotate(-90 234.5 171.4)">1k</text>
<text x="257" y="172.3">IN1-</text>
<text x="262.8" y="173.6">U2</text>
<text x="265" y="172.3" transform="rotate(-90 265 172.3)">V+</text>
<text x="266.2" y="172.3">OUT1</text>
<text x="290.4" y="172.1" transform="rotate(-90 290.4 172.1)">C14</text>
<text x="300.6" y="172.9" transform="rotate(-90 300.6 172.9)">4.7uF</text>
<text x="305.7" y="172.1" transform="rotate(-90 305.7 172.1)">R11</text>
<text x="315.8" y="172.7" transform="rotate(-90 315.8 172.7)">100R</text>
<text x="86.1" y="176.1">I/O1</text>
<text x="92.1" y="176.1">I/O1</text>
<text x="178.7" y="174.1" transform="rotate(-90 178.7 174.1)">C6</text>
<text x="188.8" y="175.8" transform="rotate(-90 188.8 175.8)">100pF</text>
<text x="257" y="174.9">IN1+</text>
<text x="33.2" y="183.7">JACK_L_STEREO</text>
<text x="84.4" y="183.7">USBLC6-2SC6</text>
<text x="86.1" y="181.2">GND</text>
<text x="86.1" y="183.7">I/O2</text>
<text x="91.7" y="181.2">VBUS</text>
<text x="92.1" y="183.7">I/O2</text>
<text x="98.4" y="182.6">4</text>
<text x="178.7" y="184.2" transform="rotate(-90 178.7 184.2)">C7</text>
<text x="188.8" y="185.9" transform="rotate(-90 188.8 185.9)">220pF</text>
<text x="257" y="182.5">IN2+</text>
<text x="257" y="185">IN2-</text>
<text x="260.1" y="183.7">TLV2372</text>
<text x="266.2" y="185">OUT2</text>
<text x="209.1" y="187.4" transform="rotate(-90 209.1 187.4)">C17</text>
<text x="219.3" y="187.8" transform="rotate(-90 219.3 187.8)">10uF</text>
<text x="224.4" y="187.4" transform="rotate(-90 224.4 187.4)">R14</text>
<text x="234.5" y="186.6" transform="rotate(-90 234.5 186.6)">1k</text>
<text x="265" y="186.2" transform="rotate(-90 265 186.2)">V-</text>
<text x="290.4" y="187.4" transform="rotate(-90 290.4 187.4)">C18</text>
<text x="300.6" y="188.2" transform="rotate(-90 300.6 188.2)">4.7uF</text>
<text x="305.7" y="187.4" transform="rotate(-90 305.7 187.4)">R15</text>
<text x="315.8" y="188" transform="rotate(-90 315.8 188)">100R</text>
<text x="39.4" y="209.1">J4</text>
<text x="90.1" y="209.1">D3</text>
<text x="224.4" y="205.1" transform="rotate(-90 224.4 205.1)">C15</text>
<text x="234.5" y="205" transform="rotate(-90 234.5 205)">1uF</text>
<text x="178.7" y="214.7" transform="rotate(-90 178.7 214.7)">R6</text>
<text x="188.8" y="215.2" transform="rotate(-90 188.8 215.2)">47k</text>
<text x="234.3" y="214.2">R12</text>
<text x="259.9" y="215.3" transform="rotate(-90 259.9 215.3)">R13</text>
<text x="270.1" y="215.8" transform="rotate(-90 270.1 215.8)">100k</text>
<text x="33.1" y="219.3">JACK_R_STEREO</text>
<text x="87.9" y="219.3">BAT54S</text>
<text x="135.1" y="220.6">1</text>
<text x="140.2" y="219.3">SW2</text>
<text x="147.9" y="220.6">8</text>
<text x="135.1" y="223.1">2</text>
<text x="135.1" y="225.7">3</text>
<text x="147.9" y="223.1">7</text>
<text x="147.9" y="225.7">6</text>
<text x="178.7" y="224.9" transform="rotate(-90 178.7 224.9)">R7</text>
<text x="188.8" y="225.9" transform="rotate(-90 188.8 225.9)">100k</text>
<text x="234.8" y="224.4">1M</text>
<text x="259.9" y="222.9" transform="rotate(-90 259.9 222.9)">C16</text>
<text x="270.1" y="223.4" transform="rotate(-90 270.1 223.4)">47pF</text>
<text x="135.1" y="228.2">4</text>
<text x="135.2" y="229.5">DIP_SW4_CH_R</text>
<text x="147.9" y="228.2">5</text>
<text x="178.7" y="235" transform="rotate(-90 178.7 235)">C8</text>
<text x="188.8" y="236.7" transform="rotate(-90 188.8 236.7)">100pF</text>
<text x="178.7" y="245.2" transform="rotate(-90 178.7 245.2)">C9</text>
<text x="188.8" y="246.9" transform="rotate(-90 188.8 246.9)">220pF</text>
<text x="29.7" y="254.9">SCOPE_PROBE_HEADER</text>
<text x="36.8" y="253.7">5</text>
</g>
<g font-size="1.8" fill="#a90000">
<text x="153" y="53.1">1</text>
<text x="170.7" y="53.1">8</text>
<text x="153" y="55.6">2</text>
<text x="153" y="58.2">3</text>
<text x="170.7" y="55.6">7</text>
<text x="170.7" y="58.2">6</text>
<text x="97.7" y="65.8">1</text>
<text x="106.6" y="65.8">2</text>
<text x="153" y="60.7">4</text>
<text x="170.7" y="60.7">5</text>
<text x="97.7" y="68.3">3</text>
<text x="97.7" y="70.9">5</text>
<text x="106.6" y="68.3">4</text>
<text x="106.6" y="70.9">6</text>
<text x="97.7" y="73.4">7</text>
<text x="97.7" y="75.9">9</text>
<text x="106" y="75.9">10</text>
<text x="106.6" y="73.4">8</text>
<text x="97.1" y="78.5">11</text>
<text x="97.1" y="81">13</text>
<text x="97.1" y="83.6">15</text>
<text x="106" y="78.5">12</text>
<text x="106" y="81">14</text>
<text x="106" y="83.6">16</text>
<text x="97.1" y="86.1">17</text>
<text x="97.1" y="88.6">19</text>
<text x="106" y="86.1">18</text>
<text x="106" y="88.6">20</text>
<text x="97.1" y="91.2">21</text>
<text x="106" y="91.2">22</text>
<text x="97.1" y="96.3">25</text>
<text x="97.1" y="98.8">27</text>
<text x="97.1" y="101.3">29</text>
<text x="106" y="98.8">28</text>
<text x="106" y="101.3">30</text>
<text x="97.1" y="103.9">31</text>
<text x="97.1" y="106.4">33</text>
<text x="106" y="103.9">32</text>
<text x="106" y="106.4">34</text>
<text x="97.1" y="109">35</text>
<text x="97.1" y="111.5">37</text>
<text x="106" y="109">36</text>
<text x="106" y="111.5">38</text>
<text x="97.1" y="114">39</text>
<text x="106" y="114">40</text>
<text x="36.8" y="139.4">1</text>
<text x="36.8" y="142">2</text>
<text x="88.2" y="142">1</text>
<text x="93.3" y="139.4">2</text>
<text x="36.8" y="144.5">3</text>
<text x="93.3" y="144.5">3</text>
<text x="132.6" y="158.5">1</text>
<text x="132.6" y="161">2</text>
<text x="150.4" y="158.5">8</text>
<text x="150.4" y="161">7</text>
<text x="132.6" y="163.6">3</text>
<text x="132.6" y="166.1">4</text>
<text x="150.4" y="163.6">6</text>
<text x="150.4" y="166.1">5</text>
<text x="254.6" y="171.2">2</text>
<text x="254.6" y="173.7">3</text>
<text x="263.9" y="168.3" transform="rotate(-90 263.9 168.3)">8</text>
<text x="272.3" y="171.2">1</text>
<text x="43.7" y="177.5">R</text>
<text x="43.7" y="175">S</text>
<text x="83.1" y="175">1</text>
<text x="98.4" y="175">6</text>
<text x="43.9" y="180.1">T</text>
<text x="83.1" y="180.1">2</text>
<text x="83.1" y="182.6">3</text>
<text x="98.4" y="180.1">5</text>
<text x="254.6" y="181.4">5</text>
<text x="254.6" y="183.9">6</text>
<text x="272.3" y="183.9">7</text>
<text x="263.9" y="188.7" transform="rotate(-90 263.9 188.7)">4</text>
<text x="43.7" y="213.1">R</text>
<text x="43.7" y="210.6">S</text>
<text x="43.9" y="215.6">T</text>
<text x="88.2" y="213.1">1</text>
<text x="93.3" y="210.6">2</text>
<text x="93.3" y="215.6">3</text>
<text x="132.6" y="219.5">1</text>
<text x="132.6" y="222">2</text>
<text x="150.4" y="219.5">8</text>
<text x="150.4" y="222">7</text>
<text x="132.6" y="224.5">3</text>
<text x="132.6" y="227.1">4</text>
<text x="150.4" y="224.5">6</text>
<text x="150.4" y="227.1">5</text>
<text x="36.8" y="243.6">1</text>
<text x="36.8" y="246.1">2</text>
<text x="36.8" y="248.7">3</text>
<text x="36.8" y="251.2">4</text>
<text x="36.8" y="256.3">6</text>
</g>
</svg>
